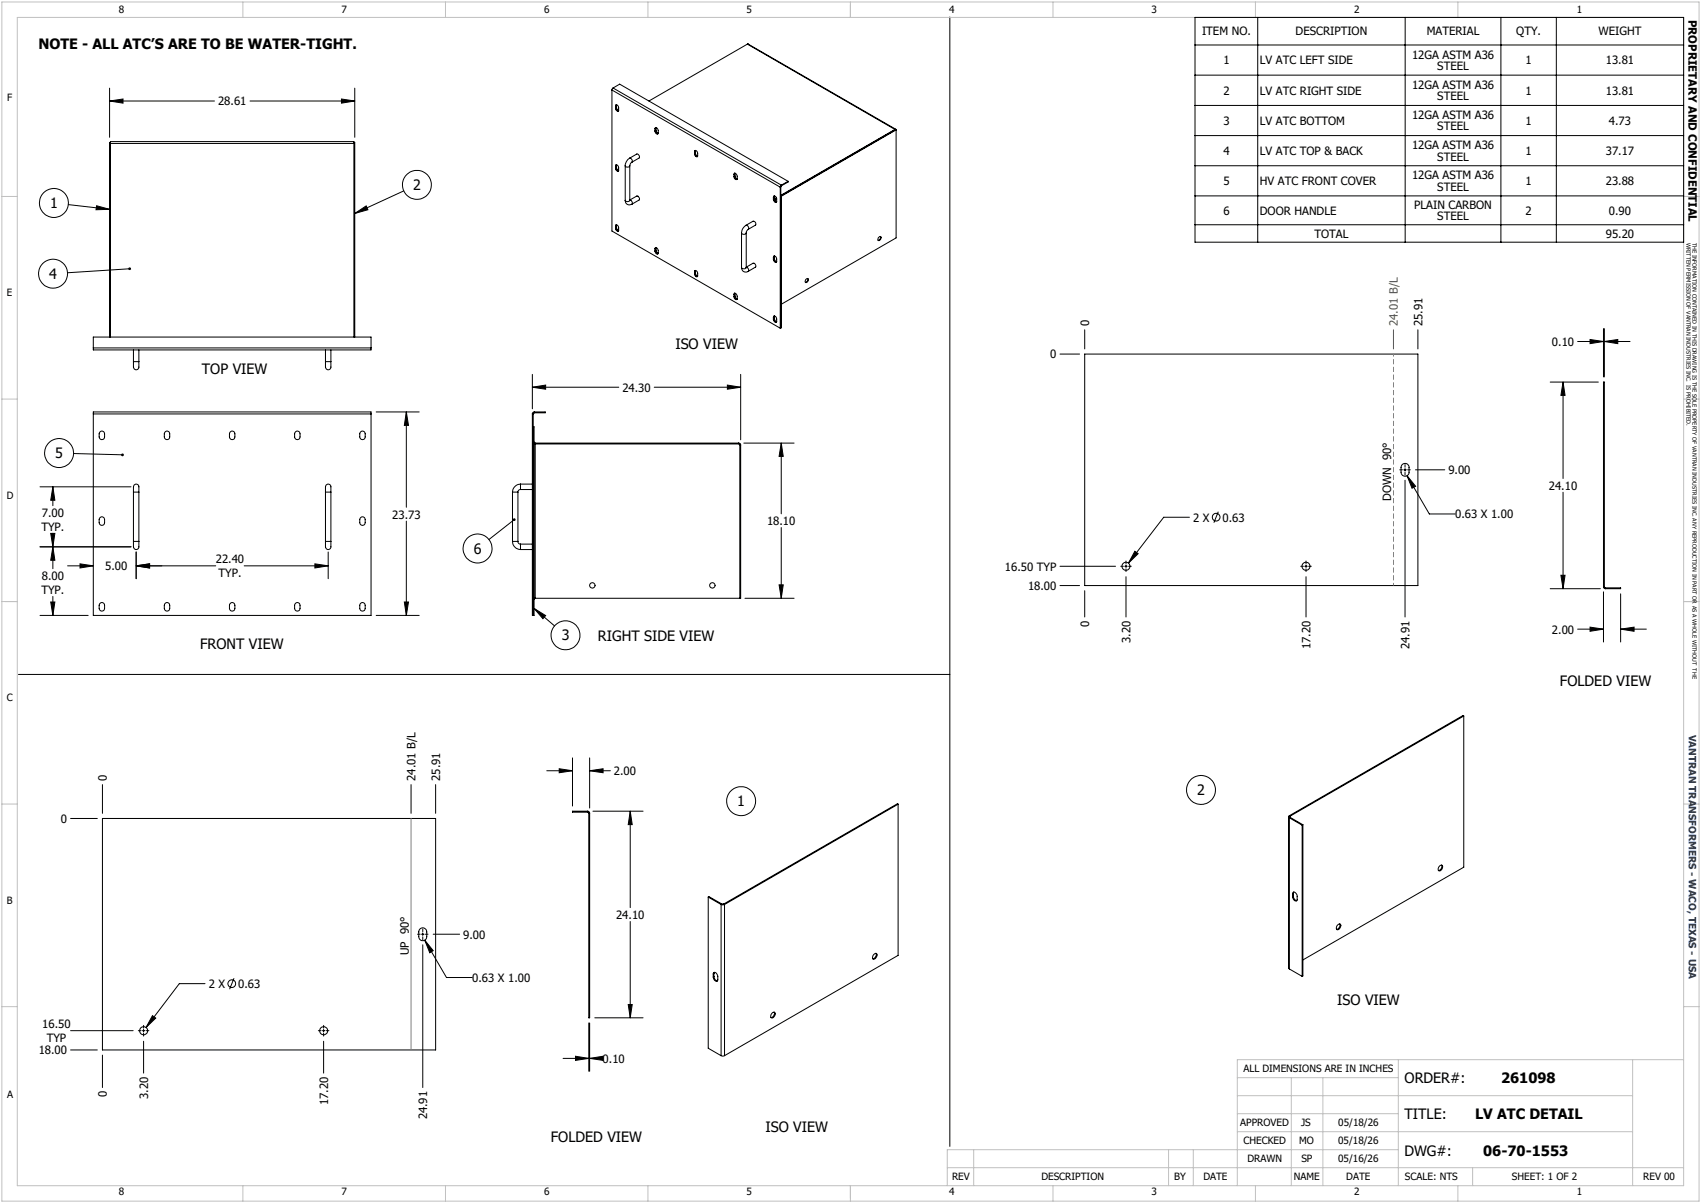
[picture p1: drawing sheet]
<svg xmlns="http://www.w3.org/2000/svg" width="420mm" height="297mm" viewBox="0 0 420 297" stroke-linecap="round" stroke-linejoin="round" font-family="sans-serif">
<g fill="none" stroke="#000" stroke-width=".25">
<path d="M184.5 10.9l36.7 21M184.5 10.9l-24.3 14M184.5 10.9l36.5 21.1M184.6 10.9h.1M234.5 4.2v278.8M295.1 4.3h120.6v55.5h-120.6zM295.1 11.1h120.6M295.1 18.6h120.6M310.6 4.3v55.5M347 4.3v55.5M370.6 4.3v55.5M384.3 4.3v55.5"/>
<path d="M27.1 24.9l3.3-.5v1.1zM27.1 21.8v12.1M27.1 24.9h25.9M27.3 35.4v-.4h60.1v.4M27.3 35.4h60.1M27.3 35.4v47.8M27.3 35.2h-.2v48M61.7 24.9h25.9M84.3 24.4l3.3 .5-3.3 .6zM87.4 35.4v47.8M87.4 35.2h.2v48M87.6 21.8v12.1"/>
<path d="M151.1 22.2l41.6 24M151.1 22.2v34.8l41.6 24M151.4 21.7l-.3 .5M151.4 21.7l41.5 24M151.4 21.7l1.6-.9 41.6 24M152 26.2a.39 .39 0 0 1 .5-.3 .39 .39 0 0 1 .2 .5l.1 .8a.39 .39 0 0 1-.5 .2 .39 .39 0 0 1-.3-.5v-.2M152 26.2v.5M152.1 26.6l.2 .6 .4 .2M152.1 26.1l-.1 .1M152.1 26.6l-.1 .1M152.1 26.1v.5M152.2 25.9l-.1 .2"/>
<path d="M152.2 26.6l.3 .5 .3 .2M152.2 26l-.1 .1M152.2 26.6h-.1M152.2 26v.6M152.3 25.9l-.1 .1M155.5 39l-.9 1-.2 .9M155.5 39l1.8-1 .5 .4v.6l-1.8 1M155.5 39l.3 .1 .3 .4-.1 .5M161.7 31.8a.41 .41 0 0 1 .5-.3 .41 .41 0 0 1 .3 .5v.8a.41 .41 0 0 1-.5 .3 .41 .41 0 0 1-.3-.5v-.3M161.7 31.8v.5M161.9 32.3l.1 .4 .5 .3M161.9 32.3h-.2"/>
<path d="M161.9 31.5v.8M162 31.5v.1M162 32.2l.5 .7M162 31.6l-.3 .2M162 32.2l-.1 .1M162 31.6v.6M171.5 37.4a.39 .39 0 0 1 .5-.2 .39 .39 0 0 1 .2 .5l.1 .7a.39 .39 0 0 1-.5 .3 .39 .39 0 0 1-.3-.5v-.2M171.5 37.4v.6M171.6 37.9l.2 .5 .4 .3M171.6 37.4h-.1M171.6 37.9l-.1 .1M171.6 37.4v.5"/>
<path d="M171.7 37.1l-.1 .3M171.7 37.8l.2 .5 .4 .3M171.7 37.2l-.1 .2M171.7 37.8l-.1 .1M171.7 37.2v.6M171.8 37.1l-.1 .1M221 32l.3 .1M221 32l-28.2 16.2 .1 .1M221 32v.1M221.3 32.1l-.2-.1-28.2 16.3M221.3 32.1l-28.4 16.3M221.3 32.1v26.6l-28.4 16.4"/>
<path d="M295.1 26h120.6M295.1 33.5h120.6M16.9 50.5l10.2 1.2M23.8 50.8l3.3 .9-3.4 .1zM87.6 52.7l2.8-1.9 .4 1zM99.7 47.1l-12.1 5.6M152 55.8a.39 .39 0 0 1 .5-.3 .39 .39 0 0 1 .2 .5l.1 .8a.39 .39 0 0 1-.5 .3 .39 .39 0 0 1-.3-.5v-.3M152 41a.39 .39 0 0 1 .5-.3 .39 .39 0 0 1 .2 .5l.1 .8a.39 .39 0 0 1-.5 .2 .39 .39 0 0 1-.3-.4v-.3M152 41v.5M152 55.8v.5M152.1 41.4l.2 .6 .4 .2M152.1 56.3l.2 .5 .4 .2"/>
<path d="M152.1 40.9v.5M152.1 55.7v.6M152.1 40.9l-.1 .1M152.1 41.4l-.1 .1M152.1 55.7l-.1 .1M152.1 56.3h-.1M152.2 40.7l-.1 .2M152.2 55.5l-.1 .2M152.2 56.2l.6 .7M152.2 41.4l.3 .5 .3 .2M152.2 40.8v.6M152.2 55.6v.6"/>
<path d="M152.2 55.6l-.1 .1M152.2 56.2l-.1 .1M152.2 40.8l-.1 .1M152.2 41.4h-.1M152.3 55.5l-.1 .1M152.3 40.7l-.1 .1M154.4 49.5a1.05 1.05 0 0 0 .5 1 1.05 1.05 0 0 0 1.1-.1M154.4 40.9a.63 .63 0 0 0 .5 .4 .63 .63 0 0 0 .6-.4M154.4 49.5l.4 .3 .6-.1 .1-.2M154.4 40.9v8.6M155.5 49.5h.1M155.5 49.4l1.8-1 .6 .6-.1 .4-1.8 1v-.6z"/>
<path d="M155.5 40.9v8.6M156 40l-.4 .4-.1 .5M181.2 43a.39 .39 0 0 1 .5-.2 .39 .39 0 0 1 .3 .5v.8a.41 .41 0 0 1-.5 .2 .41 .41 0 0 1-.2-.5l-.1-.2M181.2 43v.6M181.4 43.5l.1 .5 .5 .3M181.4 43h-.2M181.4 43.5l-.2 .1M181.4 43v.5M181.4 42.8v.2M181.5 43.5l.5 .7M181.5 42.9l-.1 .1M181.5 43.5h-.1"/>
<path d="M181.5 42.9v.6M181.5 42.8v.1M183.1 57.5l.5 .4 .4-.1 .3-.3M183.1 57.5v8.5M184.2 55.6l-.9 .9-.2 1M184.2 55.6l1.7-1 .7 .4-.1 .6-1.8 1M184.2 55.6h.2l.4 .5-.1 .5M184.3 57.5v8.5M184.7 56.6l-.4 .5v.4M191 48.7a.41 .41 0 0 1 .5-.3 .41 .41 0 0 1 .2 .5l.1 .8a.36 .36 0 0 1-.5 .3 .36 .36 0 0 1-.2-.4l-.1-.4M191 48.7v.5M191.1 49.1l.1 .5 .5 .3"/>
<path d="M191.1 48.6l-.1 .1M191.1 49.1l-.1 .1M191.1 48.6v.5M191.2 48.4l-.1 .2M191.2 48.4v.1M191.2 49.1l.3 .5 .3 .2M191.2 48.5l-.1 .1M191.2 49.1h-.1M191.2 48.5v.6M191.7 48.9l-.5 .2M191.7 49l-.4 .2M191.8 49.1l-.5 .3"/>
<path d="M192.7 46.2v34.8M192.8 46.1l-.1 .1M192.8 46.1v34.9M192.9 45.7l-.2 .5M192.9 45.9l-.1 .2M192.9 45.7v.2M192.9 48.3v32.6l-.1 .1M192.9 51.3h-.1M192.9 48.3l-.1 .1M194.6 44.8l-1.7 .9M194.6 44.8v.1l-1.7 1M216.9 58.6l.2-.1a.34 .34 0 0 1 .5 .1 .34 .34 0 0 1-.2 .5l-.1 .2a.35 .35 0 0 1-.6 0 .35 .35 0 0 1 .2-.6z"/>
<path d="M217.4 58.4v.5l-.6 .4M295.1 40.9h120.6M295.1 48.4h120.6M295.1 55.5h120.6M32 66.4l-15.3 .9M161.7 61.4a.36 .36 0 0 1 .4-.3 .36 .36 0 0 1 .3 .5l.1 .8a.36 .36 0 0 1-.4 .3 .36 .36 0 0 1-.3-.4l-.1-.3M161.7 61.4v.6M161.9 61.9l.2 .5 .4 .2M161.9 61.9l-.2 .1M161.9 61.1v.8M162 61.1v.2M162 61.8l.1 .4 .4 .4"/>
<path d="M162 61.3l-.3 .1M162 61.3v.5M162 61.8l-.1 .1M171.5 67.1a.39 .39 0 0 1 .5-.3 .39 .39 0 0 1 .2 .5l.1 .8a.39 .39 0 0 1-.5 .2 .39 .39 0 0 1-.3-.5v-.2M171.5 67.1v.5M171.6 67.5l.2 .6 .4 .2M171.6 67v.5M171.6 67l-.1 .1M171.6 67.5l-.1 .1M171.7 66.8l-.1 .2M171.7 67.4l.2 .5 .4 .3M171.7 66.9v.5"/>
<path d="M171.7 66.9l-.1 .1M171.7 67.4l-.1 .1M171.8 66.8l-.1 .1M181.2 72.7a.39 .39 0 0 1 .5-.3 .39 .39 0 0 1 .3 .5v.8a.41 .41 0 0 1-.5 .3 .41 .41 0 0 1-.2-.6l-.1-.2M181.2 72.7v.5M181.4 73.2l.1 .4 .5 .3M181.4 72.6v.6M181.4 72.6l-.2 .1M181.4 73.2h-.2M181.4 72.4v.2M181.5 73.1l.5 .7M181.5 72.5v.6"/>
<path d="M181.5 72.5l-.1 .1M181.5 73.1l-.1 .1M181.5 72.4v.1M183.1 66a1.04 1.04 0 0 0 .5 1.1 1.04 1.04 0 0 0 1.1-.1M183.1 66l.5 .4 .4-.1 .3-.3M184.3 66v.1M184.3 66l1.6-1 .4 .1 .4 .6-.1 .2-1.9 1.1 .2-.3-.1-.3zM191 63.5a.41 .41 0 0 1 .5-.3 .41 .41 0 0 1 .2 .5l.1 .8a.32 .32 0 0 1-.4 .3 .32 .32 0 0 1-.3-.3l-.1-.4M191 78.3a.41 .41 0 0 1 .5-.3 .41 .41 0 0 1 .2 .6l.1 .7a.32 .32 0 0 1-.4 .3 .32 .32 0 0 1-.3-.3l-.1-.4M191 63.5v.6M191 78.3v.6M191.1 64l.1 .4 .5 .3"/>
<path d="M191.1 78.8l.1 .4 .5 .3M191.1 63.4v.6M191.1 78.2v.6M191.1 63.4l-.1 .1M191.1 64l-.1 .1M191.1 78.2l-.1 .1M191.1 78.8l-.1 .1M191.2 63.2l-.1 .2M191.2 78l-.1 .2M191.2 78v.1M191.2 78.7l.3 .6 .3 .1M191.2 63.2v.1"/>
<path d="M191.2 63.9l.3 .5 .3 .2M191.2 63.3v.6M191.2 78.1v.6M191.2 78.1l-.1 .1M191.2 78.7l-.1 .1M191.2 63.3l-.1 .1M191.2 63.9l-.1 .1M192.9 77.9l-.1 .1M199 69l.1-.1a.34 .34 0 0 1 .6 .1 .34 .34 0 0 1-.2 .5l-.2 .1a.35 .35 0 0 1-.5 0 .35 .35 0 0 1 .1-.5zM199.4 68.8v.6l-.5 .3M23 85.9v.5h68.6v-.5M23 85.9v-2.7h68.6v2.7"/>
<path d="M23 85.9h68.6M32.9 89.3v.4a1.08 1.08 0 0 0 .9 1.6l.5-.6v-1.4M32.9 89.3h1.4M32.9 86.4v2.9M34.3 86.4v2.9M80.4 89.3v.4a1.08 1.08 0 0 0 .8 1.6l.5-.6v-1.4M80.4 89.3h1.3M80.4 86.4v2.9M81.7 86.4v2.9M131.4 95.6l3.3-.5v1zM131.4 92.4v8.5M131.4 95.6h21.4"/>
<path d="M161.5 95.6h21.4M179.6 95.1l3.3 .5-3.3 .5zM182.9 92.4v16.2M192.8 81h-.1M261.7 87.4h4.9M267.8 87.4h82.3v57.2h-82.3zM267.8 81.4v4.7M350.1 81.4v4.7M382.8 94.3h11.9M385.9 94.3l.5 3.3h-1zM385.9 94.3v23.8M389.5 84.3h6.4"/>
<path d="M392.6 83.8l3.3 .5-3.3 .5zM395.9 81.1v12M396.1 84.3l3.4-.5v1zM396.1 81.1v12M396.1 84.3h6.4M18.2 112l12 .3M23 102.2v-.5h68.6v.5M23 102.2v49.7h68.6v-49.7M23 102.2h68.6M24.7 106.7a.65 .65 0 0 1 .7-.2 .65 .65 0 0 1 .4 .6v.8a.67 .67 0 0 1-.6 .6 .67 .67 0 0 1-.7-.6zM40.7 106.7a.65 .65 0 0 1 .8-.2 .65 .65 0 0 1 .4 .6v.8a.67 .67 0 0 1-.7 .6 .67 .67 0 0 1-.6-.6zM56.8 106.7a.65 .65 0 0 1 .8-.2 .65 .65 0 0 1 .4 .6v.8a.67 .67 0 0 1-.7 .6 .67 .67 0 0 1-.6-.6z"/>
<path d="M72.9 106.7a.65 .65 0 0 1 .8-.2 .65 .65 0 0 1 .4 .6v.8a.67 .67 0 0 1-.7 .6 .67 .67 0 0 1-.7-.6zM89.1 106.6a.66 .66 0 0 1 .7-.1 .66 .66 0 0 1 .4 .6v.8a.67 .67 0 0 1-.7 .6 .67 .67 0 0 1-.7-.6v-.8zM92.9 101.7h10.6M100.3 101.7l.6 3.3h-1.1zM100.3 101.7v23.5M128.5 119.5a2.05 2.05 0 0 0-2 2M128.5 119.5v1.4M128.5 119.5h2.9M131.4 102.2h.3M131.4 102.2v49.7h.5v-46.5h-.2M131.7 109.6h.5M131.7 102.2v49.7"/>
<path d="M131.9 109.5l.3 .1M131.9 109.1l.3 .3M131.9 101.9l-.2 .3M131.9 101.7l-.2 .1-.3 .4M131.9 101.7h2.7v.2h-2.7M131.9 101.7v.2M132.2 109.6h50.5v38.1M132.2 109.4v38.3M132.2 109.4h50.2M182.4 109.4l.3 .1 .2 .4M182.4 109.4v.2M182.7 109.9h.2"/>
<path d="M182.9 109.9v37.8h-50.7M183.7 109.4h12.4M192.9 109.4l.5 3.3h-1zM192.9 109.4v17.5M345.6 116h.7M346.1 114.8a.98 .98 0 0 1 1.1-.3 .98 .98 0 0 1 .7 .9v1.2a.99 .99 0 0 1-1 1 .99 .99 0 0 1-1-1v-1.2zM346.6 116h.6M346.9 114.7v.7M346.9 115.7v.6M346.9 116.6v.7M346.9 118.6v33.7M347.4 117.4l2.1 2.6-.8 .5z"/>
<path d="M347.4 117.4l5.5 9.5h6.4M347.6 116h.6M349.5 116h7.2M9.9 135h22.4M9.9 120.2h22.4M12.5 131.7h1l-.4 3.3zM13.1 135l.4 3.3h-1zM13.1 120.2l.4 3.3h-1zM13.1 120.2v4.6M13.1 131.7v8.7M16.7 139.7h6.3M19.8 139.2l3.2 .5-3.2 .5z"/>
<path d="M24.7 127.8a.65 .65 0 0 1 .7-.2 .65 .65 0 0 1 .4 .7v.7a.67 .67 0 0 1-.6 .7 .67 .67 0 0 1-.7-.7zM32.9 121.5a1.64 1.64 0 0 1 .6-2 .98 .98 0 0 1 .8 1.4v.6M32.9 133.7a1.86 1.86 0 0 0 .5 1.9 .95 .95 0 0 0 .9-1.3v-.6M32.9 133.7h1.4M32.9 121.5h1.4M32.9 121.5v12.2M33.6 139.7l3.3-.5v1zM33.6 136.3v6.6M33.6 139.7h19.7M34.3 121.5v12.2M60.3 139.7h20.7M77.8 139.2l3.2 .5-3.2 .5z"/>
<path d="M80.4 121.5a1.64 1.64 0 0 1 .6-2 .98 .98 0 0 1 .7 1.4v.6M80.4 133.7a1.86 1.86 0 0 0 .4 1.9 .95 .95 0 0 0 .9-1.3v-.6M80.4 121.5h1.3M80.4 133.7h1.3M80.4 121.5v12.2M81 136.3v6.6M81.7 121.5v12.2M89 127.8a.65 .65 0 0 1 .7-.2 .65 .65 0 0 1 .5 .7v.7a.67 .67 0 0 1-.7 .7 .67 .67 0 0 1-.7-.7zM100.3 128.7v23.2M126.5 133.7a2.05 2.05 0 0 0 2 2M126.5 121.5h1.4M126.5 133.7h1.4"/>
<path d="M126.5 121.5v12.2M127 128.3l-6.3 4.9M127.9 133.7a.61 .61 0 0 0 .6 .6M127.9 121.5v12.2M128.5 120.9a.6 .6 0 0 0-.6 .6M128.5 134.3v1.4M128.5 120.9h2.9M128.5 134.3h2.9M128.5 135.7h2.9M192.9 130.2v17.5M261.7 139.8h13.7M276.7 139.8h.7"/>
<path d="M277.7 139.8h.6M278 138.5v.7M278 139.5v.6M278.7 139.8h.6M280.2 136.1l.8 .6-2.4 2.3zM293.7 127.7h-6.4l-8.7 11.3M300.8 126.3l-1.1 2.7M321.2 139.8h.6M322.2 139.8h.6M322.5 138.5v.7M322.5 139.5v.6M323.1 139.8h.7"/>
<path d="M385.9 121.5v23.8M9.9 151.9h11.9M12.5 148.6h1l-.4 3.3zM13.1 147.2v4.7M24.7 149a.65 .65 0 0 1 .7-.2 .65 .65 0 0 1 .4 .6v.8a.67 .67 0 0 1-.6 .7 .67 .67 0 0 1-.7-.7zM40.7 149a.65 .65 0 0 1 .8-.2 .65 .65 0 0 1 .4 .6v.8a.67 .67 0 0 1-.7 .7 .67 .67 0 0 1-.6-.7zM56.8 149a.65 .65 0 0 1 .8-.2 .65 .65 0 0 1 .4 .6v.8a.67 .67 0 0 1-.7 .7 .67 .67 0 0 1-.6-.7zM72.9 149a.65 .65 0 0 1 .8-.2 .65 .65 0 0 1 .4 .6v.8a.67 .67 0 0 1-.7 .7 .67 .67 0 0 1-.7-.7zM89 149a.65 .65 0 0 1 .7-.2 .65 .65 0 0 1 .5 .6v.8a.67 .67 0 0 1-.7 .7 .67 .67 0 0 1-.7-.7zM92.9 151.9h10.6M99.8 148.6h1.1l-.6 3.3zM131.7 147.7h.5"/>
<path d="M131.9 150.2l2.8 1.8-.6 .7zM131.9 150.2l5 4.3M132.2 147.7l-.3 .3M183.9 147.7h12.2M192.4 144.4h1l-.5 3.3zM261.7 144.6h4.9M267.8 145.8v6.5M278 140.4v.7M278 142.4v9.9M322.5 140.4v.7M322.5 142.4v9.9M382.8 145.3h12.3"/>
<path d="M385.4 142h1l-.5 3.3zM389.5 155.3h6.4M392.6 154.8l3.3 .5-3.3 .6zM395.9 144.8l.2 .4 .3 .1M395.9 144.8h.2M395.9 144.8v-50.5h.2v50.5M395.9 146.1v12.4M396.1 144.8l.3 .3M396.4 145.1h3.8v.2h-3.8M396.4 145.1v.2M400.2 155.3l3.3-.5v1.1zM400.2 146.6v11.9"/>
<path d="M400.2 155.3h6.3M4.6 166.5h229.9M361.4 176.8l-42.9 24.7M361.4 176.8v37.3l-39.7 22.9M361.4 176.8l-.2-.1-42.9 24.7M25.3 193.7v7.1M101.5 193.7v7.1M107.6 193.7v7.1M135 190.3h6.4M138.1 189.8l3.3 .5-3.3 .5zM141.4 187.1v11.9M145.6 190.3l3.3-.5v1z"/>
<path d="M145.6 187.1v12.4M145.6 190.3h5.1M221.8 198.5l-.2-.1-42.9 24.8M221.8 198.5l-42.9 24.8M221.8 198.5v37.4l-42.9 24.7M17.4 202.1h6.6M25.3 202.1h82.3v57.1h-82.3zM145.1 200.3l.4 .1 .1 .4M145.1 200.5l.3 .3M145.1 200.3v.2M145.1 200.3h-3.7v.2h3.7M145.4 200.8h.2"/>
<path d="M145.4 200.8v50.5h.2v-50.5M146.4 200.3h12.4M155.6 200.3l.5 3.3h-1zM155.6 200.3v23.8M318.2 201.6v37.4l.1 .2M318.3 201.4l-.1 .2 .1 .3M318.3 201.9l3.2 1.8M318.3 201.9v37.3M318.3 201.4l.2 .1M318.5 201.5v.3M318.5 201.8l3.2 1.8M318.5 201.8l-.2 .1"/>
<path d="M321.5 203.7v37.3M321.7 203.6l-.2 .1M321.7 203.6v37.3l-.2 .1M355.5 213.8a.43 .43 0 0 1 .6-.2 .43 .43 0 0 1 .1 .7 .64 .64 0 0 1-.4 .6 .64 .64 0 0 1-.7-.1v-.4zM356 213.6l-.1 .8-.7 .5M103.1 230.6h.7M103.6 229.4a.99 .99 0 0 1 1.1-.3 .99 .99 0 0 1 .7 1v1.1a.99 .99 0 0 1-1 1 .99 .99 0 0 1-1-1v-1.1zM104.1 230.6h.6M104.4 229.3v.7M104.4 230.3v.7M104.4 231.3v.7M104.4 233.3v35.2"/>
<path d="M104.9 232.1l2.1 2.6-.9 .5zM104.9 232.1l5.3 9.2h6.4M105 230.6h.7M107 230.6h6.5M155.6 227.5v23.8M174.9 221.5l.1-.1 3.3 1.8M174.9 221.5l3.1 1.8M174.9 221.5v37.3l3.1 1.8M178 223.3h.9M178 223.3v37.3M178.3 223.2h.4M178.3 223.2l-.3 .1"/>
<path d="M178.7 223.2l.2 .1M178.9 223.3v37.3M215.9 235.5a.44 .44 0 0 1 .7 .1 .44 .44 0 0 1-.2 .6 .52 .52 0 0 1-.3 .6 .52 .52 0 0 1-.7-.3l.2-.6zM216.3 235.4a1.04 1.04 0 0 1-.8 1.3M318.3 239.2l3.2 1.8M319.2 220.6a.46 .46 0 0 1 .4-.4 .46 .46 0 0 1 .5 .5l.2 .4v1a.46 .46 0 0 1-.5 .4 .46 .46 0 0 1-.4-.5l-.2-.6M319.2 220.6v.8M319.4 221.3l.3 .8 .5 .3M319.4 220.5l-.2 .1M319.4 221.3l-.2 .1M319.4 220.5v.8M319.4 220.2v.3"/>
<path d="M330.3 228.3a.45 .45 0 0 1 .7-.1 .45 .45 0 0 1-.1 .7 .51 .51 0 0 1-.3 .6 .51 .51 0 0 1-.6-.3zM330.8 228.1l-.1 .8-.7 .5M17.4 259.2h6.6M17.4 254.5h15.5M34.1 254.5h.7M35.1 254.5h.7M35.5 253.1v.7M35.5 254.1v.7M35.5 255.1v.7M35.5 257.1v7.8M36.1 254.5h.7M37.6 250.8l.9 .6-2.4 2.3z"/>
<path d="M50.6 242.8h-6.3l-8.2 10.9M57.8 241.5l-1.1 2.7M78.6 254.5h.7M79.6 254.5h.6M79.9 253.1v.7M79.9 254.1v.7M79.9 255.1v.7M79.9 257.1v7.8M80.5 254.5h.7M145.4 252.6v11.9M145.6 252.6v11.9M146.9 251.3h11.9"/>
<path d="M155.1 248h1l-.5 3.3zM176.1 240.4a.46 .46 0 0 1 .5-.4 .46 .46 0 0 1 .4 .5l.2 .4v1a.46 .46 0 0 1-.4 .4 .46 .46 0 0 1-.5-.4l-.2-.7M176.1 240.4v.8M176.3 241.1a1.05 1.05 0 0 0 .9 1.1M176.3 240.3l-.2 .1M176.3 241.1l-.2 .1M176.3 240.3v.8M176.4 240.1l-.1 .2M190.7 250a.41 .41 0 0 1 .6 0 .41 .41 0 0 1 0 .6v.2a.55 .55 0 0 1-.4 .5 .55 .55 0 0 1-.6-.2l.1-.6zM191.1 249.9l.1 .5a.91 .91 0 0 1-.8 .8M25.3 260.5v8M139 261.3h6.4"/>
<path d="M142.1 260.8l3.3 .5-3.3 .5zM145.6 261.3l3.3-.5v1zM145.6 261.3h2.3M178 260.6h.9"/>
<circle cx="13.3" cy="50.1" r="3.6"/>
<circle cx="102.9" cy="45.6" r="3.6"/>
<circle cx="13.1" cy="67.6" r="3.6"/>
<circle cx="14.6" cy="111.8" r="3.6"/>
<circle cx="117.9" cy="135.4" r="3.6"/>
<circle cx="278" cy="139.8" r=".99"/>
<circle cx="300.3" cy="127.7" r=".95"/>
<circle cx="322.5" cy="139.8" r=".99"/>
<circle cx="139.6" cy="156.8" r="3.6"/>
<circle cx="146.3" cy="144.5" r=".66"/>
<circle cx="175.9" cy="144.5" r=".66"/>
<circle cx="183" cy="197.8" r="3.6"/>
<circle cx="296.5" cy="195" r="3.6"/>
<circle cx="35.4" cy="254.5" r="1"/>
<circle cx="57.2" cy="242.8" r=".95"/>
<circle cx="79.9" cy="254.5" r="1"/>
</g>
<g fill="none" stroke="#c0c0c0" stroke-width=".25">
<path d="M.5 .5h419v296h-419zM4.3 4.3h411.4v288.4h-411.4zM60 .5v3.8M110 .5v3.8M160 .5v3.8M210 .5v3.8M260 .5v3.8M310 .5v3.8M360 .5v3.8M.5 48.5h3.8M415.7 48.5h3.8M.5 98.5h3.8"/>
<path d="M415.7 98.5h3.8M.5 148.5h3.8M415.7 148.5h3.8M.5 198.5h3.8M415.7 198.5h3.8M.5 248.5h3.8M415.7 248.5h3.8M305.5 270.5h97.6M305.5 279.4h97.6M305.5 275h39.8M305.5 266.1h39.8M318.8 266.1v26.6"/>
<path d="M326.6 266.1v26.6M345.3 261.6v31.1M403.1 261.6v31.1M415.7 261.6h-110.2v31.1M60 292.7v3.8M110 292.7v3.8M160 292.7v3.8M210 292.7v3.8M233.9 288.3h181.8M240.4 283.8v8.9M260 292.7v3.8M288.5 283.8v8.9"/>
<path d="M294.6 283.8v8.9M310 292.7v3.8M345.3 283.8h-111.4v8.9M360 292.7v3.8M363.6 288.3v4.4"/>
</g>
<g fill="#000">
<path d="M27.1 24.9l3.3-.5v1.1zM84.3 24.4l3.3 .5-3.3 .6zM23.8 50.8l3.3 .9-3.4 .1zM87.6 52.7l2.8-1.9 .4 1zM31.9 66h.3l.1 .2-.3 .2 .3-.1a.34 .34 0 0 1-.5 .3 .34 .34 0 0 1 .1-.6zM131.4 95.6l3.3-.5v1zM179.6 95.1l3.3 .5-3.3 .5zM385.9 94.3l.5 3.3h-1zM392.6 83.8l3.3 .5-3.3 .5zM396.1 84.3l3.4-.5v1zM30 112.1l.1-.1a.32 .32 0 0 1 .3 0 .32 .32 0 0 1 .2 .3h-.4l.4 .1-.4 .2-.3-.2zM100.3 101.7l.6 3.3h-1.1z"/>
<path d="M192.9 109.4l.5 3.3h-1zM347.4 117.4l2.1 2.6-.8 .5zM13.1 135l.4 3.3h-1zM12.5 131.7h1l-.4 3.3zM13.1 120.2l.4 3.3h-1zM19.8 139.2l3.2 .5-3.2 .5zM33.6 139.7l3.3-.5v1zM77.8 139.2l3.2 .5-3.2 .5zM126.7 128.1l.3-.2 .2 .2-.2 .2 .2-.2a.34 .34 0 0 1 0 .4 .34 .34 0 0 1-.5 0 .34 .34 0 0 1 0-.4zM280.2 136.1l.8 .6-2.4 2.3zM12.5 148.6h1l-.4 3.3zM99.8 148.6h1.1l-.6 3.3z"/>
<path d="M131.9 150.2l2.8 1.8-.6 .7zM192.4 144.4h1l-.5 3.3zM385.4 142h1l-.5 3.3zM392.6 154.8l3.3 .5-3.3 .6zM400.2 155.3l3.3-.5v1.1zM138.1 189.8l3.3 .5-3.3 .5zM145.6 190.3l3.3-.5v1zM155.6 200.3l.5 3.3h-1zM104.9 232.1l2.1 2.6-.9 .5zM37.6 250.8l.9 .6-2.4 2.3zM155.1 248h1l-.5 3.3zM142.1 260.8l3.3 .5-3.3 .5z"/>
<path d="M145.6 261.3l3.3-.5v1z"/>
</g>
<path d="M101.5 202.1v57.1" fill="none" stroke="#808080" stroke-width=".25"/>
<path d="M344.1 87.4v57.1" fill="none" stroke="#808080" stroke-width=".25" stroke-dasharray="1.3 .6" stroke-dashoffset=".6" stroke-linecap="butt"/>
<path d="M344.1 81.4v4.7" fill="none" stroke="#808000" stroke-width=".25"/>
<g font-size="3.5">
<text x="9.5" y="12.1">NOTE - ALL ATC’S ARE TO BE WATER-TIGHT.</text>
<text x="102" y="46.9">2</text>
<text x="12.4" y="51.4">1</text>
<text x="12.2" y="68.8">4</text>
<text x="166.8" y="86.2">ISO VIEW</text>
<text x="49.9" y="92.4">TOP VIEW</text>
<text x="13.6" y="113.1">5</text>
<text x="117" y="136.7">6</text>
<text x="49.4" y="160.3">FRONT VIEW</text>
<text x="138.7" y="158.1">3</text>
<text x="147.7" y="158.2">RIGHT SIDE VIEW</text>
<text x="385.2" y="169.4">FOLDED VIEW</text>
<text x="295.6" y="196.3">2</text>
<text x="182.1" y="199.1">1</text>
<text x="330.2" y="248.2">ISO VIEW</text>
<text x="346.8" y="267.4">ORDER#:</text>
<text x="370.7" y="267.4">261098</text>
<text x="136" y="281.9">FOLDED VIEW</text>
<text x="189" y="279.4">ISO VIEW</text>
<text x="346.8" y="276.2">TITLE:</text>
<text x="364.2" y="276.2">LV ATC DETAIL</text>
<text x="346.8" y="285.4">DWG#:</text>
<text x="366.2" y="285.4">06-70-1553</text>
</g>
<g font-size="2.8">
<text x="416.9" y="4.9" transform="rotate(90 416.9 4.9)">PROPRIETARY AND CONFIDENTIAL</text>
<text x="296.8" y="8.8">ITEM NO.</text>
<text x="319.9" y="8.8">DESCRIPTION</text>
<text x="352.3" y="8.8">MATERIAL</text>
<text x="374.4" y="8.8">QTY.</text>
<text x="394.7" y="8.8">WEIGHT</text>
<text x="302.1" y="15.9">1</text>
<text x="311.1" y="15.9">LV ATC LEFT SIDE</text>
<text x="348.6" y="14.5">12GA ASTM A36</text>
<text x="354.9" y="17.3">STEEL</text>
<text x="376.7" y="15.9">1</text>
<text x="396.5" y="15.9">13.81</text>
<text x="302.1" y="23.3">2</text>
<text x="311.1" y="23.3">LV ATC RIGHT SIDE</text>
<text x="348.6" y="21.9">12GA ASTM A36</text>
<text x="376.7" y="23.3">1</text>
<text x="396.5" y="23.3">13.81</text>
<text x="53.8" y="26">28.61</text>
<text x="348.6" y="29.4">12GA ASTM A36</text>
<text x="354.9" y="24.8">STEEL</text>
<text x="302.1" y="30.8">3</text>
<text x="311.1" y="30.8">LV ATC BOTTOM</text>
<text x="354.9" y="32.2">STEEL</text>
<text x="376.7" y="30.8">1</text>
<text x="397.3" y="30.8">4.73</text>
<text x="302.1" y="38.2">4</text>
<text x="311.1" y="38.2">LV ATC TOP &amp; BACK</text>
<text x="348.6" y="36.8">12GA ASTM A36</text>
<text x="354.9" y="39.6">STEEL</text>
<text x="376.7" y="38.2">1</text>
<text x="396.5" y="38.2">37.17</text>
<text x="302.1" y="45.7">5</text>
<text x="311.1" y="45.7">HV ATC FRONT COVER</text>
<text x="348.6" y="44.3">12GA ASTM A36</text>
<text x="354.9" y="47.1">STEEL</text>
<text x="376.7" y="45.7">1</text>
<text x="396.5" y="45.7">23.88</text>
<text x="302.1" y="53">6</text>
<text x="311.1" y="53">DOOR HANDLE</text>
<text x="349.2" y="51.6">PLAIN CARBON</text>
<text x="376.7" y="53">2</text>
<text x="397.3" y="53">0.90</text>
<text x="324.6" y="58.7">TOTAL</text>
<text x="354.9" y="54.4">STEEL</text>
<text x="396.5" y="58.7">95.20</text>
<text x="269" y="80.5" transform="rotate(-90 269 80.5)">0</text>
<text x="351.2" y="80.5" transform="rotate(-90 351.2 80.5)">25.91</text>
<text x="259.3" y="88.5">0</text>
<text x="383.2" y="85.4">0.10</text>
<text x="153.7" y="96.7">24.30</text>
<text x="357.6" y="117.1">9.00</text>
<text x="343.5" y="123.7" transform="rotate(-90 343.5 123.7)">DOWN 90°</text>
<text x="382.4" y="120.9">24.10</text>
<text x="10.2" y="131">TYP.</text>
<text x="10.3" y="127.6">7.00</text>
<text x="96.9" y="128">23.73</text>
<text x="189.4" y="129.6">18.10</text>
<text x="294.6" y="128.8">2 X</text>
<text x="301.9" y="128.8">0.63</text>
<text x="359.3" y="128">0.63 X 1.00</text>
<text x="10.3" y="143.2">8.00</text>
<text x="26" y="140.8">5.00</text>
<text x="53.3" y="139.1">22.40</text>
<text x="53.9" y="142.5">TYP.</text>
<text x="248.1" y="140.9">16.50 TYP</text>
<text x="10.2" y="146.6">TYP.</text>
<text x="253.8" y="145.6">18.00</text>
<text x="269" y="154.7" transform="rotate(-90 269 154.7)">0</text>
<text x="279.1" y="158.7" transform="rotate(-90 279.1 158.7)">3.20</text>
<text x="323.6" y="160.2" transform="rotate(-90 323.6 160.2)">17.20</text>
<text x="348.1" y="160.2" transform="rotate(-90 348.1 160.2)">24.91</text>
<text x="383.2" y="156.4">2.00</text>
<text x="151.6" y="191.4">2.00</text>
<text x="26.4" y="192.8" transform="rotate(-90 26.4 192.8)">0</text>
<text x="102.6" y="192.8" transform="rotate(-90 102.6 192.8)">24.01 B/L</text>
<text x="108.7" y="192.8" transform="rotate(-90 108.7 192.8)">25.91</text>
<text x="15" y="203.2">0</text>
<text x="152.1" y="226.9">24.10</text>
<text x="114.4" y="231.7">9.00</text>
<text x="100.9" y="235.9" transform="rotate(-90 100.9 235.9)">UP 90°</text>
<text x="51.5" y="243.9">2 X</text>
<text x="58.8" y="243.9">0.63</text>
<text x="116.6" y="242.4">0.63 X 1.00</text>
<text x="10.4" y="253.9">16.50</text>
<text x="11.5" y="257.3">TYP</text>
<text x="9.6" y="260.3">18.00</text>
<text x="148.8" y="262.4">0.10</text>
<text x="26.4" y="270.9" transform="rotate(-90 26.4 270.9)">0</text>
<text x="36.6" y="271.3" transform="rotate(-90 36.6 271.3)">3.20</text>
<text x="81" y="272.8" transform="rotate(-90 81 272.8)">17.20</text>
<text x="105.5" y="276.4" transform="rotate(-90 105.5 276.4)">24.91</text>
</g>
<text font-size="2.8" fill="#808000" x="345.2" y="80.5" transform="rotate(-90 345.2 80.5)">24.01 B/L</text>
<g font-size="2.5">
<text x="29.3" y="3.1">8</text>
<text x="84.3" y="3.1">7</text>
<text x="134.3" y="3.1">6</text>
<text x="184.3" y="3.1">5</text>
<text x="234.3" y="3.1">4</text>
<text x="284.3" y="3.1">3</text>
<text x="334.3" y="3.1">2</text>
<text x="389.3" y="3.1">1</text>
<text x="1.8" y="25">F</text>
<text x="1.7" y="73.1">E</text>
<text x="1.7" y="123.1">D</text>
<text x="1.7" y="173.1">C</text>
<text x="1.7" y="223.1">B</text>
<text x="307" y="264.7">ALL DIMENSIONS ARE IN INCHES</text>
<text x="1.8" y="271.1">A</text>
<text x="306.2" y="278.1">APPROVED</text>
<text x="321.2" y="278">JS</text>
<text x="330.4" y="278">05/18/26</text>
<text x="307" y="282.5">CHECKED</text>
<text x="308" y="287">DRAWN</text>
<text x="320.8" y="282.5">MO</text>
<text x="321.3" y="287">SP</text>
<text x="330.4" y="282.4">05/18/26</text>
<text x="330.4" y="286.9">05/16/26</text>
<text x="235.1" y="291.3">REV</text>
<text x="257.1" y="291.3">DESCRIPTION</text>
<text x="289.9" y="291.3">BY</text>
<text x="297.1" y="291.3">DATE</text>
<text x="319.5" y="291.3">NAME</text>
<text x="332.4" y="291.2">DATE</text>
<text x="346.9" y="291.3">SCALE: NTS</text>
<text x="373.3" y="291.3">SHEET: 1 OF 2</text>
<text x="405.7" y="291.3">REV 00</text>
<text x="29.3" y="295.1">8</text>
<text x="84.3" y="295.1">7</text>
<text x="134.3" y="295.1">6</text>
<text x="184.3" y="295.1">5</text>
<text x="234.3" y="295.1">4</text>
<text x="284.3" y="295.1">3</text>
<text x="334.3" y="295.1">2</text>
<text x="389.3" y="295.1">1</text>
</g>
<text font-size="2.5" fill="#003082" x="417" y="181.4" transform="rotate(90 417 181.4)">VANTRAN TRANSFORMERS - WACO, TEXAS - USA</text>
<g font-size="1.4">
<text x="416.5" y="59.9" transform="rotate(90 416.5 59.9)">WRITTEN PERMISSION OF VANTRAN INDUSTRIES INC. IS PROHIBITED.</text>
<text x="417.9" y="59.9" transform="rotate(90 417.9 59.9)">THE INFORMATION CONTAINED IN THIS DRAWING IS THE SOLE PROPERTY OF VANTRAN INDUSTRIES INC. ANY REPRODUCTION IN PART OR AS A WHOLE WITHOUT THE</text>
</g>
</svg>
